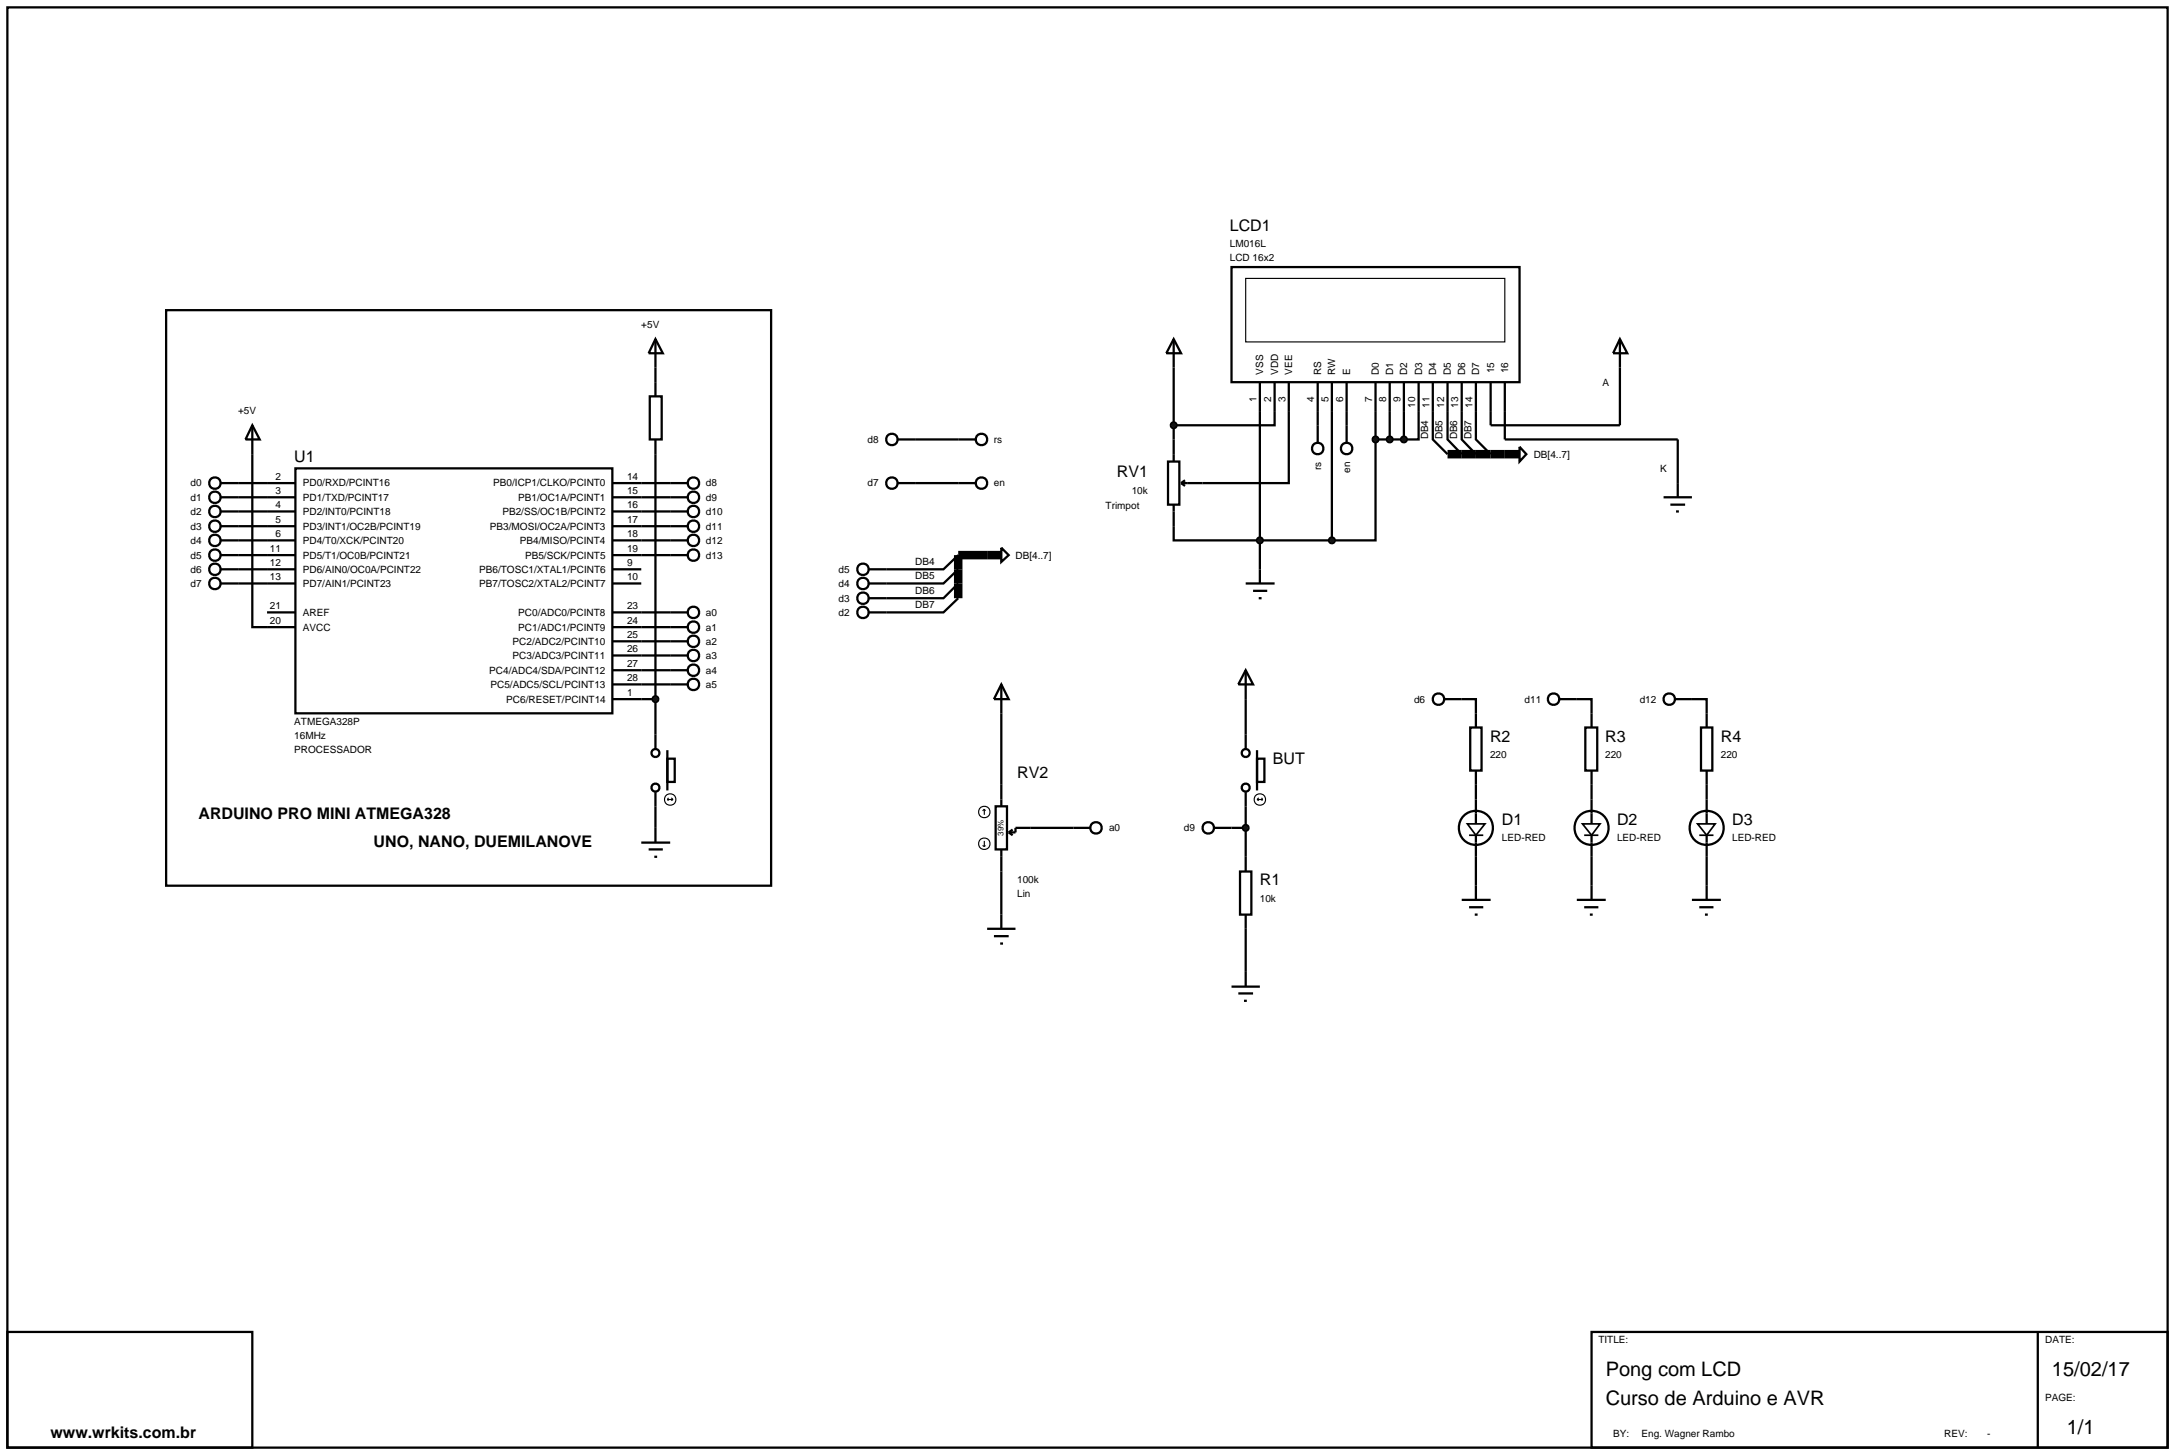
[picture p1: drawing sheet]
<svg xmlns="http://www.w3.org/2000/svg" width="384mm" height="257mm" viewBox="0 0 384 257" stroke-linecap="round" stroke-linejoin="round" font-family="sans-serif">
<g fill="none" stroke="#000" stroke-width=".4">
<path d="M1.3 1.3h381v254h-381zM29.3 54.7h106.7v101.5h-106.7zM44.5 75v35.6h7.6M44.5 75l1.3 2.5h-2.5zM114.6 69.9h2.1v7.6h-2.1zM115.6 64.8v5.1M115.6 77.5v54.6M161.4 77.5h7.6M207 64.8v12.7M222.2 72.5v27.9M224.8 72.5v2.5h-17.8M227.3 72.5v12.7h-15.2"/>
<path d="M232.4 72.5v2.5M234.9 72.5v22.8M237.5 72.5v2.5M242.6 77.5v17.8h-7.7M242.6 72.5v5M242.6 77.5h5M245.1 72.5v5M247.6 72.5v5M250.2 72.5v5h-2.6M252.7 72.5v5l2.6 2.6M255.3 72.5v5l2.5 2.6M257.8 72.5v5l2.5 2.6"/>
<path d="M260.3 72.5v5l2.6 2.6M38.9 85.2h13.2M38.9 87.7h13.2M38.9 92.8h13.2M38.9 90.2h13.2M38.9 95.3h13.2M38.9 97.9h13.2M52.1 82.6h55.9v43.2h-55.9zM108 85.2h13.2M108 87.7h13.2M108 92.8h13.2M108 90.2h13.2"/>
<path d="M108 95.3h13.2M108 97.9h13.2M161.4 85.2h7.6M169 97.9l-2.6 2.5h-10.1M207 92.8v2.5h27.9M38.9 100.4h13.2M38.9 102.9h13.2M47.1 108h5M108 100.4h5.1M108 102.9h5.1M108 108h13.2M108 110.6h13.2"/>
<path d="M108 113.1h13.2M108 115.6h13.2M108 118.2h13.2M169 105.5l-2.6 2.5h-10.1M169 102.9l-2.6 2.6h-10.1M169 100.4l-2.6 2.5h-10.1M108 120.7h13.2M108 123.3h7.6M115.6 139.7v8.9M117.7 133.8h1.3v4.1h-1.3zM117.7 132.3v7.1M176.6 125.8v12.6"/>
<path d="M219.7 123.3v6.2M257.8 123.3h2.5v2.5M260.3 138.4v2.6M278.1 123.3h2.6v2.5M280.7 138.4v2.6M298.4 123.3h2.6v2.5M301 138.4v2.6M113.1 148.6h5.1M114.4 149.8h2.5M115.4 151.1h.5M176.6 153.7v7.6M181.7 146h7.6"/>
<path d="M217.2 146h2.5M219.7 142.2v8.9M260.3 151.1v5.1M280.7 151.1v5.1M301 151.1v5.1M219.7 163.8v7.6M1.3 234.9h43.2v20.4h-43.2zM280.7 234.9h101.6v20.4h-101.6zM359.4 234.9v20.4"/>
<circle cx="37.9" cy="90.2" r="1.01"/>
<circle cx="37.9" cy="92.8" r="1.01"/>
<circle cx="37.9" cy="85.2" r="1.01"/>
<circle cx="37.9" cy="97.9" r="1.01"/>
<circle cx="37.9" cy="87.7" r="1.01"/>
<circle cx="37.9" cy="95.3" r="1.01"/>
<circle cx="122.3" cy="87.7" r="1.01"/>
<circle cx="122.3" cy="95.3" r="1.01"/>
<circle cx="122.3" cy="97.9" r="1.01"/>
<circle cx="122.3" cy="85.2" r="1.01"/>
<circle cx="122.3" cy="90.2" r="1.01"/>
<circle cx="122.3" cy="92.8" r="1.01"/>
<circle cx="37.9" cy="102.9" r="1.01"/>
<circle cx="37.9" cy="100.4" r="1.01"/>
<circle cx="122.3" cy="113.1" r="1.01"/>
<circle cx="122.3" cy="108" r="1.01"/>
<circle cx="122.3" cy="110.6" r="1.01"/>
<circle cx="122.3" cy="115.6" r="1.01"/>
<circle cx="122.3" cy="118.2" r="1.01"/>
<circle cx="115.6" cy="132.8" r=".7"/>
<circle cx="115.6" cy="138.9" r=".7"/>
<circle cx="122.3" cy="120.7" r="1.01"/>
</g>
<path d="M174.1 97.9h-5.1v7.6M255.3 80.1h10.1" fill="none" stroke="#000" stroke-width="1.5" stroke-linecap="butt"/>
<g fill="none" stroke="#000" stroke-width=".2">
<path d="M117.7 141h1M117.7 141l.2 .2M117.9 140.7l-.2 .3M118.4 140.7l.3 .3M118.7 141l-.3 .2"/>
<circle cx="118.2" cy="141" r="1.01"/>
</g>
<path d="M115.3 122.9l.3-.1-.5 .5zM115.6 122.8l.4 .2 .1 .3zM115.6 123.8l.5-.5-.1 .3zM115.1 123.3l.5 .5-.3-.1z" fill="#004000" stroke="#000" stroke-width=".4"/>
<path d="M115.6 122.8l.5 .5-.5 .5-.5-.5z" fill="#004000"/>
<g fill="none" stroke="#000" stroke-width=".4">
<path d="M115.6 59.8l1.3 2.5h-2.5zM115.6 59.8v5M207 59.8l1.3 2.5h-2.6zM207 59.8v5M217.2 47.1h50.8v20.3h-50.8zM207 77.5v3.9M222.2 67.4v5.1M224.8 67.4v5.1M227.3 67.4v5.1M232.4 67.4v5.1M232.4 75v3.1M234.9 67.4v5.1"/>
<path d="M237.5 67.4v5.1M237.5 75v3.1M242.6 67.4v5.1M245.1 67.4v5.1M247.6 67.4v5.1M250.2 67.4v5.1M252.7 67.4v5.1M255.3 67.4v5.1M257.8 67.4v5.1M260.3 67.4v5.1M268 78.8l1.2 1.3-1.2 1.3zM206 81.4h2v7.6h-2z"/>
<path d="M207 89v3.8M208.3 85.2l.7 .5M208.3 85.2h3.8M209 84.7l-.7 .5M219.7 102.9h5.1M221 104.2h2.5M222 105.5h.5M222.2 100.4v2.5"/>
<circle cx="232.4" cy="79.1" r="1.01"/>
<circle cx="237.5" cy="79.1" r="1.01"/>
</g>
<path d="M219.7 49.1h45.7v11.2h-45.7z" fill="none" stroke="#000" stroke-width=".2"/>
<path d="M265.4 80.1h2.6" fill="none" stroke="#000" stroke-width="1.5" stroke-linecap="butt"/>
<g fill="#004000" stroke="#000" stroke-width=".4">
<path d="M206.6 74.7l.4-.2-.5 .5zM207 74.5l.3 .1 .2 .4zM207.5 75l-.1 .3-.4 .2zM206.5 75l.5 .5-.4-.2z"/>
<path d="M221.9 94.9l.3-.1-.5 .5zM222.2 94.8l.4 .2 .1 .3zM222.2 95.8l.5-.5-.2 .4zM221.7 95.3l.5 .5-.4-.2z"/>
</g>
<g fill="#004000">
<path d="M206.5 75l.5-.5 .5 .5-.5 .5z"/>
<path d="M222.2 94.8l.5 .5-.5 .5-.5-.5z"/>
</g>
<path d="M285.7 59.8l1.3 2.5h-2.5zM285.7 59.8v15.2h-22.8v-7.6M265.4 67.4v10.1h30.5v10.2M293.4 87.7h5M294.6 89h2.6M295.6 90.2h.5" fill="none" stroke="#000" stroke-width=".4"/>
<g fill="#004000" stroke="#000" stroke-width=".4">
<path d="M242.2 77.2l.4-.2-.5 .5zM242.6 77l.4 .2 .1 .3zM243.1 77.5l-.1 .3-.4 .2zM242.1 77.5l.5 .5-.4-.2z"/>
<path d="M244.7 77.2l.4-.2-.5 .5zM245.1 77l.4 .2 .1 .3zM245.1 78l.5-.5-.1 .3zM244.6 77.5l.5 .5-.3-.1z"/>
<path d="M247.2 77.2l.4-.2-.5 .5zM247.6 77l.3 .1 .2 .4zM247.6 78l.5-.5-.2 .4zM247.1 77.5l.5 .5-.4-.2z"/>
<path d="M234.6 94.9l.3-.1-.5 .5zM234.9 94.8l.4 .2 .1 .3zM234.9 95.8l.5-.5-.2 .4zM234.4 95.3l.5 .5-.4-.2z"/>
</g>
<g fill="#004000">
<path d="M242.1 77.5l.5-.5 .5 .5-.5 .5z"/>
<path d="M244.6 77.5l.5-.5 .5 .5-.5 .5z"/>
<path d="M247.1 77.5l.5-.5 .5 .5-.5 .5z"/>
<path d="M234.9 94.8l.5 .5-.5 .5-.5-.5z"/>
</g>
<g fill="none" stroke="#000" stroke-width=".4">
<path d="M158.3 77.5h3.1M169 77.5h3M158.3 85.2h3.1M169 85.2h3M176.6 96.6l1.3 1.3-1.3 1.2zM153.2 108h3.1M153.2 105.5h3.1M153.2 102.9h3.1M153.2 100.4h3.1M219.7 118.2l1.3 2.5h-2.6zM219.7 118.2v5.1M176.6 120.7l1.3 2.6h-2.6z"/>
<path d="M176.6 120.7v5.1M176.6 138.4v3.8M219.7 129.5v2.6M219.7 139.7v2.5M221.7 133.8h1.3v4.1h-1.3zM221.7 132.3v7.1M175.6 142.2h2v7.6h-2zM176.6 149.8v3.9M177.9 146.8l.7 .5M178.6 146.3l-.7 .5M181.7 146h-2.6v.8h-1.2M189.3 146h3"/>
<path d="M214.1 146h3.1M218.7 153.7h2v7.6h-2zM219.7 151.1v2.6M174.1 163.8h5M175.3 165.1h2.6M176.4 166.4h.5M176.6 161.3v2.5M217.2 174h5M218.4 175.2h2.6M219.4 176.5h.5M219.7 161.3v2.5M219.7 171.4v2.6"/>
<circle cx="157.3" cy="77.5" r="1.01"/>
<circle cx="173.1" cy="77.5" r="1.01"/>
<circle cx="157.3" cy="85.2" r="1.01"/>
<circle cx="173.1" cy="85.2" r="1.01"/>
<circle cx="152.2" cy="105.5" r="1.01"/>
<circle cx="152.2" cy="102.9" r="1.01"/>
<circle cx="152.2" cy="100.4" r="1.01"/>
<circle cx="152.2" cy="108" r="1.01"/>
<circle cx="219.7" cy="132.8" r=".7"/>
<circle cx="219.7" cy="138.9" r=".7"/>
<circle cx="193.3" cy="146" r="1.01"/>
<circle cx="213.1" cy="146" r="1.01"/>
</g>
<path d="M174.1 97.9h2.5" fill="none" stroke="#000" stroke-width="1.5" stroke-linecap="butt"/>
<g fill="none" stroke="#000" stroke-width=".2">
<path d="M173.3 149.1l.3 .2M173.6 142.7l-.3 .3M173.6 142.7l.2 .3M173.6 142.7v1M173.6 148.3v1M173.8 149.1l-.2 .2M221.7 141h1M221.7 141l.3 .2M222 140.7l-.3 .3M222.5 140.7l.2 .3M222.7 141l-.2 .2"/>
<circle cx="173.6" cy="143.2" r="1.01"/>
<circle cx="173.6" cy="148.8" r="1.01"/>
<circle cx="222.2" cy="141" r="1.01"/>
</g>
<path d="M219.3 145.7l.4-.2-.5 .5zM219.7 145.5l.4 .2 .1 .3zM220.2 146l-.1 .3-.4 .2zM219.2 146l.5 .5-.4-.2z" fill="#004000" stroke="#000" stroke-width=".4"/>
<path d="M219.2 146l.5-.5 .5 .5-.5 .5z" fill="#004000"/>
<g fill="none" stroke="#000" stroke-width=".4">
<path d="M254.7 123.3h3.1M259.3 128.3h2v7.6h-2zM260.3 125.8v2.5M260.3 135.9v2.5M275.1 123.3h3M279.6 128.3h2.1v7.6h-2.1zM280.7 125.8v2.5M280.7 135.9v2.5M295.4 123.3h3M300 128.3h2v7.6h-2zM301 125.8v2.5M301 135.9v2.5"/>
<path d="M257.8 158.7h5.1M259.1 160h2.5M260.3 141v4.3M260.3 147.3v3.8M260.3 156.2v2.5M278.1 158.7h5.1M279.4 160h2.5M280.7 141v4.3M280.7 147.3v3.8M280.7 156.2v2.5M298.4 158.7h5.1M299.7 160h2.5"/>
<path d="M301 141v4.3M301 147.3v3.8M301 156.2v2.5M260.1 161.3h.5M280.4 161.3h.5M300.7 161.3h.5"/>
<circle cx="253.7" cy="123.3" r="1.01"/>
<circle cx="274" cy="123.3" r="1.01"/>
<circle cx="294.4" cy="123.3" r="1.01"/>
<circle cx="260.3" cy="146" r="3"/>
<circle cx="280.7" cy="146" r="3"/>
<circle cx="301" cy="146" r="3"/>
</g>
<path d="M258.8 145.3h3.1l-1.6 2zM259.1 147.3h2.5M279.1 145.3h3.1l-1.5 2zM279.4 147.3h2.5M299.4 145.3h3.1l-1.5 2zM299.7 147.3h2.5" fill="none" stroke="#000" stroke-width=".3"/>
<g font-size="3.5">
<text x="283.2" y="242.7">Pong com LCD</text>
<text x="361.9" y="242.7">15/02/17</text>
<text x="283.2" y="247.8">Curso de Arduino e AVR</text>
<text x="364.5" y="252.9">1/1</text>
</g>
<g font-size="2.8">
<text x="216.9" y="40.8">LCD1</text>
<text x="51.9" y="81.5">U1</text>
<text x="197" y="84.1">RV1</text>
<text x="262.8" y="130.9">R2</text>
<text x="283.1" y="130.9">R3</text>
<text x="303.5" y="130.9">R4</text>
<text x="179.4" y="137.3">RV2</text>
<text x="224.5" y="134.7">BUT</text>
<text x="35" y="144.4">ARDUINO PRO MINI ATMEGA328</text>
<text x="65.9" y="149.5">UNO, NANO, DUEMILANOVE</text>
<text x="264.9" y="145.6">D1</text>
<text x="285.2" y="145.6">D2</text>
<text x="305.5" y="145.6">D3</text>
<text x="222.2" y="156.2">R1</text>
<text x="8.9" y="253.6">www.wrkits.com.br</text>
</g>
<g font-size="1.8">
<text x="216.9" y="43.6">LM016L</text>
<text x="216.9" y="46.1">LCD 16x2</text>
<text x="113.1" y="57.8">+5V</text>
<text x="263.5" y="65.8" transform="rotate(-90 263.5 65.8)">15</text>
<text x="266" y="65.8" transform="rotate(-90 266 65.8)">16</text>
<text x="221.6" y="70.9" transform="rotate(-90 221.6 70.9)">1</text>
<text x="222.8" y="66.1" transform="rotate(-90 222.8 66.1)">VSS</text>
<text x="224.2" y="70.9" transform="rotate(-90 224.2 70.9)">2</text>
<text x="225.4" y="66.1" transform="rotate(-90 225.4 66.1)">VDD</text>
<text x="226.7" y="70.9" transform="rotate(-90 226.7 70.9)">3</text>
<text x="227.9" y="66.1" transform="rotate(-90 227.9 66.1)">VEE</text>
<text x="231.8" y="70.9" transform="rotate(-90 231.8 70.9)">4</text>
<text x="233" y="66.1" transform="rotate(-90 233 66.1)">RS</text>
<text x="234.3" y="70.9" transform="rotate(-90 234.3 70.9)">5</text>
<text x="235.5" y="66.1" transform="rotate(-90 235.5 66.1)">RW</text>
<text x="236.9" y="70.9" transform="rotate(-90 236.9 70.9)">6</text>
<text x="238.1" y="66.1" transform="rotate(-90 238.1 66.1)">E</text>
<text x="242" y="70.9" transform="rotate(-90 242 70.9)">7</text>
<text x="243.2" y="66.1" transform="rotate(-90 243.2 66.1)">D0</text>
<text x="244.5" y="70.9" transform="rotate(-90 244.5 70.9)">8</text>
<text x="245.7" y="66.1" transform="rotate(-90 245.7 66.1)">D1</text>
<text x="247" y="70.9" transform="rotate(-90 247 70.9)">9</text>
<text x="248.2" y="66.1" transform="rotate(-90 248.2 66.1)">D2</text>
<text x="249.6" y="71.9" transform="rotate(-90 249.6 71.9)">10</text>
<text x="250.8" y="66.1" transform="rotate(-90 250.8 66.1)">D3</text>
<text x="252.1" y="71.9" transform="rotate(-90 252.1 71.9)">11</text>
<text x="253.3" y="66.1" transform="rotate(-90 253.3 66.1)">D4</text>
<text x="254.7" y="71.9" transform="rotate(-90 254.7 71.9)">12</text>
<text x="255.9" y="66.1" transform="rotate(-90 255.9 66.1)">D5</text>
<text x="257.2" y="71.9" transform="rotate(-90 257.2 71.9)">13</text>
<text x="258.4" y="66.1" transform="rotate(-90 258.4 66.1)">D6</text>
<text x="259.7" y="71.9" transform="rotate(-90 259.7 71.9)">14</text>
<text x="260.9" y="66.1" transform="rotate(-90 260.9 66.1)">D7</text>
<text x="282.6" y="68">A</text>
<text x="42" y="73.1">+5V</text>
<text x="251.9" y="77.5" transform="rotate(-90 251.9 77.5)">DB4</text>
<text x="254.4" y="77.5" transform="rotate(-90 254.4 77.5)">DB5</text>
<text x="257" y="77.5" transform="rotate(-90 257 77.5)">DB6</text>
<text x="259.5" y="77.5" transform="rotate(-90 259.5 77.5)">DB7</text>
<text x="153" y="78.1">d8</text>
<text x="175.3" y="78.1">rs</text>
<text x="233" y="82.9" transform="rotate(-90 233 82.9)">rs</text>
<text x="238.1" y="83.4" transform="rotate(-90 238.1 83.4)">en</text>
<text x="270.5" y="80.7">DB[4..7]</text>
<text x="292.8" y="83.2">K</text>
<text x="33.6" y="85.8">d0</text>
<text x="33.6" y="88.3">d1</text>
<text x="48.6" y="89.6">4</text>
<text x="48.6" y="87.1">3</text>
<text x="48.6" y="84.6">2</text>
<text x="53.4" y="88.3">PD1/TXD/PCINT17</text>
<text x="53.4" y="85.8">PD0/RXD/PCINT16</text>
<text x="87" y="85.8">PB0/ICP1/CLKO/PCINT0</text>
<text x="91.4" y="88.3">PB1/OC1A/PCINT1</text>
<text x="110.6" y="84.6">14</text>
<text x="110.6" y="87.1">15</text>
<text x="110.6" y="89.6">16</text>
<text x="124.5" y="85.8">d8</text>
<text x="124.5" y="88.3">d9</text>
<text x="153" y="85.8">d7</text>
<text x="175.3" y="85.8">en</text>
<text x="195" y="89.7">Trimpot</text>
<text x="199.6" y="87.2">10k</text>
<text x="33.6" y="93.4">d3</text>
<text x="33.6" y="90.8">d2</text>
<text x="33.6" y="95.9">d4</text>
<text x="48.6" y="94.7">6</text>
<text x="48.6" y="92.2">5</text>
<text x="53.4" y="95.9">PD4/T0/XCK/PCINT20</text>
<text x="53.4" y="93.4">PD3/INT1/OC2B/PCINT19</text>
<text x="53.4" y="90.8">PD2/INT0/PCINT18</text>
<text x="86.4" y="93.4">PB3/MOSI/OC2A/PCINT3</text>
<text x="88.6" y="90.8">PB2/SS/OC1B/PCINT2</text>
<text x="91.7" y="95.9">PB4/MISO/PCINT4</text>
<text x="110.6" y="92.2">17</text>
<text x="110.6" y="94.7">18</text>
<text x="124.5" y="90.8">d10</text>
<text x="124.5" y="93.4">d11</text>
<text x="124.5" y="95.9">d12</text>
<text x="33.6" y="98.5">d5</text>
<text x="33.6" y="101">d6</text>
<text x="47.6" y="99.8">12</text>
<text x="47.6" y="97.3">11</text>
<text x="53.4" y="101">PD6/AIN0/OC0A/PCINT22</text>
<text x="53.4" y="98.5">PD5/T1/OC0B/PCINT21</text>
<text x="84.5" y="101">PB6/TOSC1/XTAL1/PCINT6</text>
<text x="92.6" y="98.5">PB5/SCK/PCINT5</text>
<text x="110.6" y="97.3">19</text>
<text x="110.6" y="99.8">9</text>
<text x="124.5" y="98.5">d13</text>
<text x="147.9" y="101">d5</text>
<text x="161.4" y="99.6">DB4</text>
<text x="179.1" y="98.5">DB[4..7]</text>
<text x="33.6" y="103.5">d7</text>
<text x="47.6" y="107.4">21</text>
<text x="47.6" y="102.3">13</text>
<text x="53.4" y="103.5">PD7/AIN1/PCINT23</text>
<text x="84.5" y="103.5">PB7/TOSC2/XTAL2/PCINT7</text>
<text x="110.6" y="102.3">10</text>
<text x="110.6" y="107.4">23</text>
<text x="147.9" y="106.1">d3</text>
<text x="147.9" y="103.5">d4</text>
<text x="161.4" y="107.2">DB7</text>
<text x="161.4" y="104.7">DB6</text>
<text x="161.4" y="102.1">DB5</text>
<text x="47.6" y="110">20</text>
<text x="53.4" y="111.2">AVCC</text>
<text x="53.4" y="108.6">AREF</text>
<text x="90.4" y="113.7">PC2/ADC2/PCINT10</text>
<text x="91.4" y="111.2">PC1/ADC1/PCINT9</text>
<text x="91.4" y="108.6">PC0/ADC0/PCINT8</text>
<text x="110.6" y="112.5">25</text>
<text x="110.6" y="110">24</text>
<text x="124.5" y="108.6">a0</text>
<text x="124.5" y="111.2">a1</text>
<text x="124.5" y="113.7">a2</text>
<text x="147.9" y="108.6">d2</text>
<text x="86.3" y="118.8">PC4/ADC4/SDA/PCINT12</text>
<text x="90.4" y="116.2">PC3/ADC3/PCINT11</text>
<text x="110.6" y="117.6">27</text>
<text x="110.6" y="115">26</text>
<text x="124.5" y="116.2">a3</text>
<text x="124.5" y="118.8">a4</text>
<text x="86.5" y="121.3">PC5/ADC5/SCL/PCINT13</text>
<text x="89.3" y="123.9">PC6/RESET/PCINT14</text>
<text x="110.6" y="122.7">1</text>
<text x="110.6" y="120.1">28</text>
<text x="124.5" y="121.3">a5</text>
<text x="249.4" y="123.9">d6</text>
<text x="268.9" y="123.9">d11</text>
<text x="289.2" y="123.9">d12</text>
<text x="51.9" y="127.8">ATMEGA328P</text>
<text x="51.9" y="130.3">16MHz</text>
<text x="51.9" y="132.8">PROCESSADOR</text>
<text x="262.8" y="133.7">220</text>
<text x="283.1" y="133.7">220</text>
<text x="303.5" y="133.7">220</text>
<text x="195.6" y="146.6">a0</text>
<text x="208.8" y="146.6">d9</text>
<text x="264.9" y="148.4">LED-RED</text>
<text x="285.2" y="148.4">LED-RED</text>
<text x="305.5" y="148.4">LED-RED</text>
<text x="179.4" y="155.7">100k</text>
<text x="179.4" y="158.2">Lin</text>
<text x="222.2" y="159.1">10k</text>
<text x="281.9" y="236.9">TITLE:</text>
<text x="360.7" y="236.9">DATE:</text>
<text x="360.7" y="247">PAGE:</text>
<text x="284.5" y="253.4">BY:</text>
<text x="289.5" y="253.4">Eng. Wagner Rambo</text>
<text x="342.9" y="253.4">REV:</text>
<text x="350.5" y="253.4">-</text>
</g>
<text font-size="1.4" x="177" y="147.4" transform="rotate(-90 177 147.4)">39%</text>
</svg>
